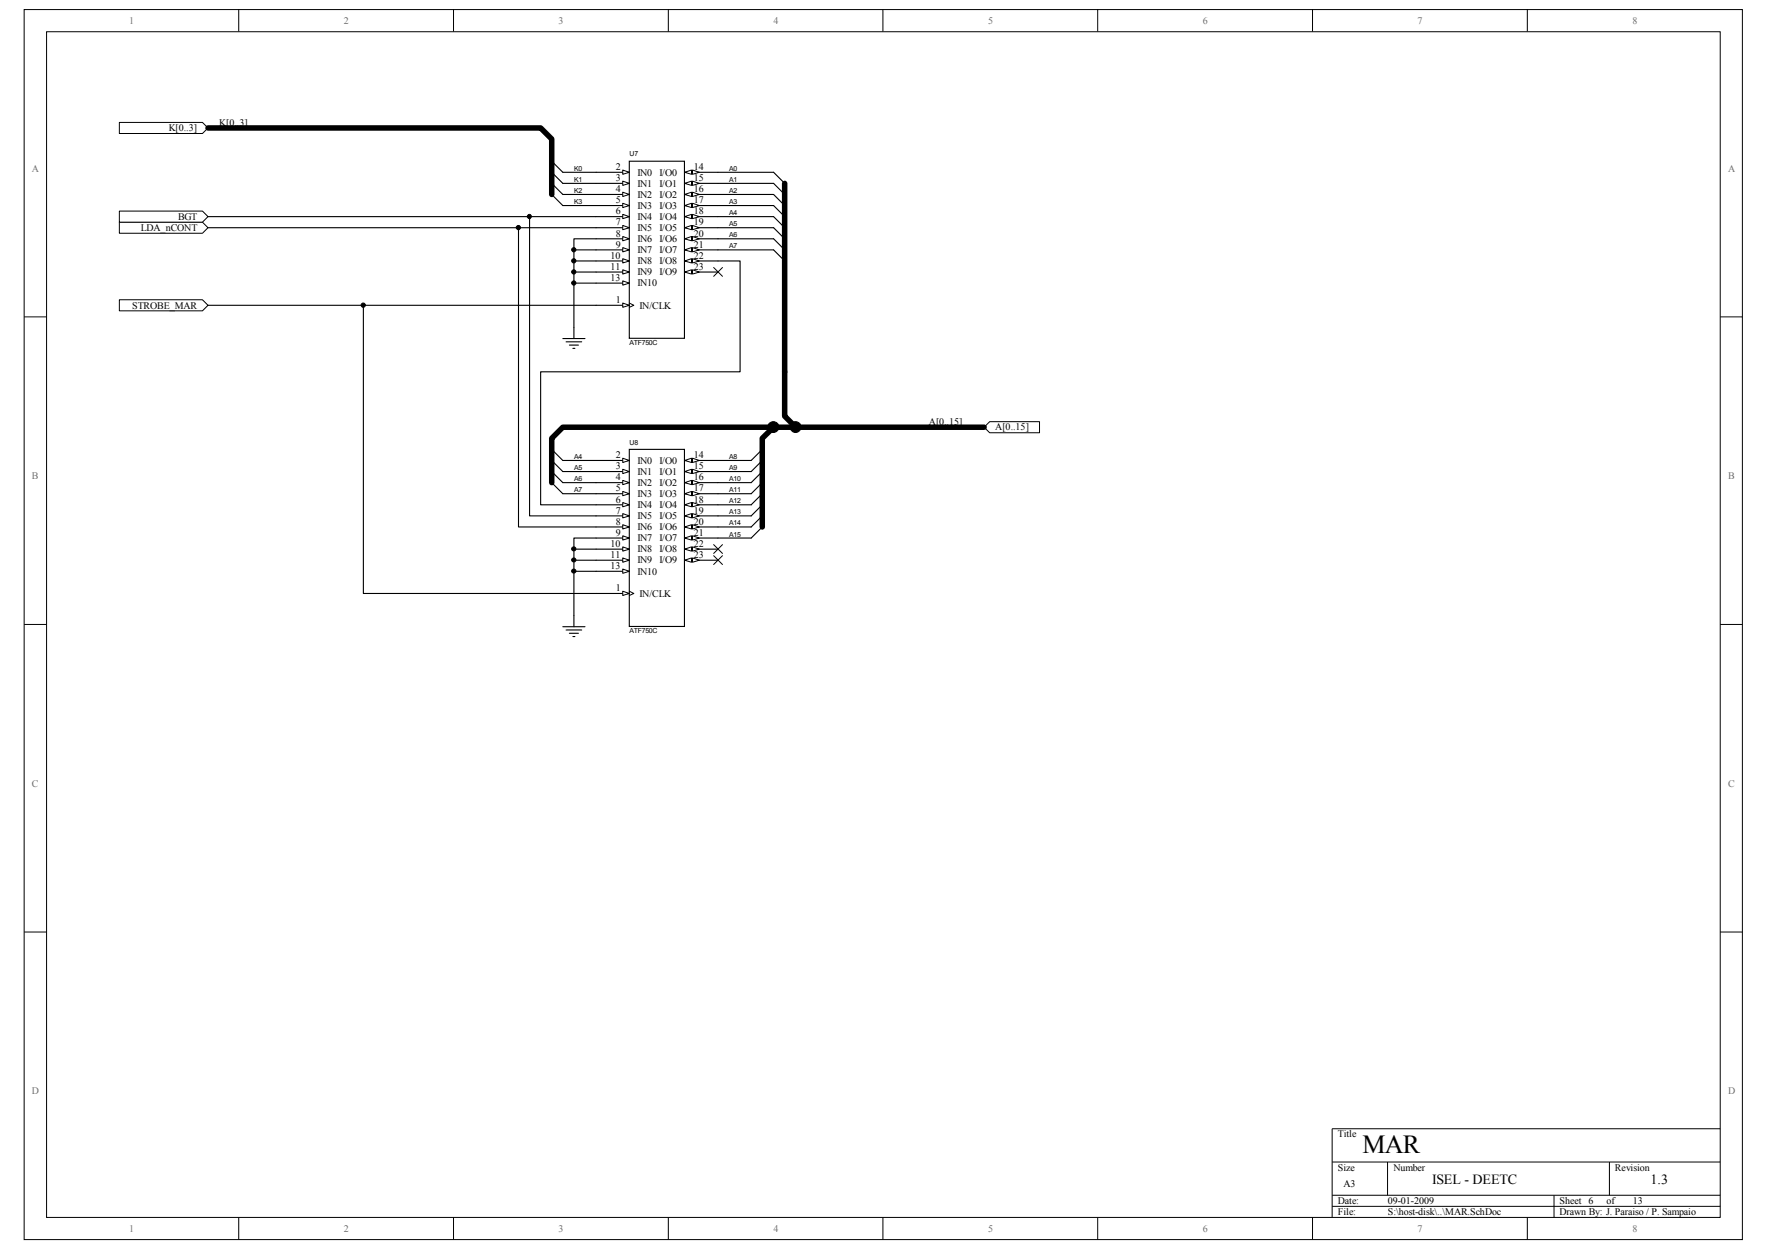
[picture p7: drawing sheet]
<svg xmlns="http://www.w3.org/2000/svg" width="297mm" height="210mm" viewBox="0 0 297 210" stroke-linecap="round" stroke-linejoin="round" font-family="sans-serif">
<path d="M4.1 1.6h288.8v206.7h-288.8z" fill="none" stroke="#000" stroke-width=".17"/>
<path d="M7.9 5.4h281.3v199.2h-281.3z" fill="#fff"/>
<g fill="none" stroke="#000" stroke-width=".17">
<path d="M7.8 5.3h281.4v199.3h-281.4zM40.1 1.6v3.7M76.2 1.6v3.7M112.3 1.6v3.7M148.4 1.6v3.7M184.5 1.6v3.7M220.6 1.6v3.7M256.7 1.6v3.7M4.1 53.3h3.7M289.2 53.3h3.7M4.1 104.9h3.7M289.2 104.9h3.7"/>
<path d="M4.1 156.6h3.7M289.2 156.6h3.7M223.9 195.3h65.3M233.3 195.3v5.6M270.5 195.3v5.6M289.2 189.7h-65.3v14.9M40.1 204.6v3.7M76.2 204.6v3.7M112.3 204.6v3.7M148.4 204.6v3.7M184.5 204.6v3.7M220.6 204.6v3.7"/>
<path d="M223.9 200.9h65.3M223.9 202.7h65.3M256.7 204.6v3.7M261.2 200.9v3.7"/>
</g>
<g fill="none" stroke="#000" stroke-width=".19">
<path d="M94.6 29h5.6M94.6 30.8h5.6M94.6 32.7h5.6M94.6 34.5h5.6M120.7 29h9.3M120.7 30.8h9.3M120.7 32.7h9.3M120.7 34.5h9.3M120.7 36.4h9.3M120.7 38.3h9.3M96.5 42h3.7M96.5 45.7h3.7"/>
<path d="M96.5 47.6v7.4M96.5 43.9h3.7M120.7 40.1h9.3M120.7 42h9.3M94.6 77.4h5.6M94.6 79.2h5.6M120.7 77.4h5.6M120.7 79.2h5.6M94.6 81.1h5.6M94.6 83h5.6M96.5 92.3h3.7M96.5 94.1h3.7"/>
<path d="M96.5 96h3.7M120.7 81.1h5.6M120.7 83h5.6M120.7 84.8h5.6M120.7 86.7h5.6M120.7 88.6h5.6M120.7 90.4h5.6"/>
</g>
<path d="M105.8 75.5h9.3v29.8h-9.3z" fill-rule="evenodd" fill="#fff"/>
<path d="M105.8 75.5h9.3v29.8h-9.3zM100.2 99.7h5.6" fill="none" stroke="#000" stroke-width=".19"/>
<path d="M105.8 99.4l.7 .3-.7 .4" fill="none" stroke="#000" stroke-width=".17"/>
<path d="M104.7 99.4l1.1 .3-1.1 .4z" fill="#fff"/>
<path d="M104.7 99.4l1.1 .3-1.1 .4z" fill="none" stroke="#000" stroke-width=".17"/>
<path d="M100.2 77.4h5.6" fill="none" stroke="#000" stroke-width=".19"/>
<path d="M104.7 77l1.1 .4-1.1 .3z" fill="#fff"/>
<path d="M104.7 77l1.1 .4-1.1 .3z" fill="none" stroke="#000" stroke-width=".17"/>
<path d="M100.2 79.2h5.6" fill="none" stroke="#000" stroke-width=".19"/>
<path d="M104.7 78.9l1.1 .3-1.1 .4z" fill="#fff"/>
<path d="M104.7 78.9l1.1 .3-1.1 .4z" fill="none" stroke="#000" stroke-width=".17"/>
<path d="M100.2 81.1h5.6" fill="none" stroke="#000" stroke-width=".19"/>
<path d="M104.7 80.7l1.1 .4-1.1 .3z" fill="#fff"/>
<path d="M104.7 80.7l1.1 .4-1.1 .3z" fill="none" stroke="#000" stroke-width=".17"/>
<path d="M100.2 83h5.6" fill="none" stroke="#000" stroke-width=".19"/>
<path d="M104.7 82.6l1.1 .4-1.1 .3z" fill="#fff"/>
<path d="M104.7 82.6l1.1 .4-1.1 .3z" fill="none" stroke="#000" stroke-width=".17"/>
<path d="M100.2 84.8h5.6" fill="none" stroke="#000" stroke-width=".19"/>
<path d="M104.7 84.5l1.1 .3-1.1 .4z" fill="#fff"/>
<path d="M104.7 84.5l1.1 .3-1.1 .4z" fill="none" stroke="#000" stroke-width=".17"/>
<path d="M100.2 86.7h5.6" fill="none" stroke="#000" stroke-width=".19"/>
<path d="M104.7 86.3l1.1 .4-1.1 .3z" fill="#fff"/>
<path d="M104.7 86.3l1.1 .4-1.1 .3z" fill="none" stroke="#000" stroke-width=".17"/>
<path d="M100.2 88.6h5.6" fill="none" stroke="#000" stroke-width=".19"/>
<path d="M104.7 88.2l1.1 .4-1.1 .3z" fill="#fff"/>
<path d="M104.7 88.2l1.1 .4-1.1 .3z" fill="none" stroke="#000" stroke-width=".17"/>
<path d="M100.2 90.4h5.6" fill="none" stroke="#000" stroke-width=".19"/>
<path d="M104.7 90l1.1 .4-1.1 .4z" fill="#fff"/>
<path d="M104.7 90l1.1 .4-1.1 .4z" fill="none" stroke="#000" stroke-width=".17"/>
<path d="M100.2 92.3h5.6" fill="none" stroke="#000" stroke-width=".19"/>
<path d="M104.7 91.9l1.1 .4-1.1 .3z" fill="#fff"/>
<path d="M104.7 91.9l1.1 .4-1.1 .3z" fill="none" stroke="#000" stroke-width=".17"/>
<path d="M100.2 94.1h5.6" fill="none" stroke="#000" stroke-width=".19"/>
<path d="M104.7 93.8l1.1 .3-1.1 .4z" fill="#fff"/>
<path d="M104.7 93.8l1.1 .3-1.1 .4z" fill="none" stroke="#000" stroke-width=".17"/>
<path d="M100.2 96h5.6" fill="none" stroke="#000" stroke-width=".19"/>
<path d="M104.7 95.6l1.1 .4-1.1 .4z" fill="#fff"/>
<path d="M104.7 95.6l1.1 .4-1.1 .4z" fill="none" stroke="#000" stroke-width=".17"/>
<path d="M115.1 77.4h5.6" fill="none" stroke="#000" stroke-width=".19"/>
<path d="M115.1 77.4l1.1-.4v.7z" fill="#fff"/>
<path d="M115.1 77.4l1.1-.4v.7z" fill="none" stroke="#000" stroke-width=".17"/>
<path d="M116.4 77l1.2 .4-1.2 .3z" fill="#fff"/>
<path d="M116.4 77l1.2 .4-1.2 .3z" fill="none" stroke="#000" stroke-width=".17"/>
<path d="M115.1 79.2h5.6" fill="none" stroke="#000" stroke-width=".19"/>
<path d="M115.1 79.2l1.1-.3v.7z" fill="#fff"/>
<path d="M115.1 79.2l1.1-.3v.7z" fill="none" stroke="#000" stroke-width=".17"/>
<path d="M116.4 78.9l1.2 .3-1.2 .4z" fill="#fff"/>
<path d="M116.4 78.9l1.2 .3-1.2 .4z" fill="none" stroke="#000" stroke-width=".17"/>
<path d="M115.1 81.1h5.6" fill="none" stroke="#000" stroke-width=".19"/>
<path d="M115.1 81.1l1.1-.4v.7z" fill="#fff"/>
<path d="M115.1 81.1l1.1-.4v.7z" fill="none" stroke="#000" stroke-width=".17"/>
<path d="M116.4 80.7l1.2 .4-1.2 .3z" fill="#fff"/>
<path d="M116.4 80.7l1.2 .4-1.2 .3z" fill="none" stroke="#000" stroke-width=".17"/>
<path d="M115.1 83h5.6" fill="none" stroke="#000" stroke-width=".19"/>
<path d="M115.1 83l1.1-.4v.7z" fill="#fff"/>
<path d="M115.1 83l1.1-.4v.7z" fill="none" stroke="#000" stroke-width=".17"/>
<path d="M116.4 82.6l1.2 .4-1.2 .3z" fill="#fff"/>
<path d="M116.4 82.6l1.2 .4-1.2 .3z" fill="none" stroke="#000" stroke-width=".17"/>
<path d="M115.1 84.8h5.6" fill="none" stroke="#000" stroke-width=".19"/>
<path d="M115.1 84.8l1.1-.3v.7z" fill="#fff"/>
<path d="M115.1 84.8l1.1-.3v.7z" fill="none" stroke="#000" stroke-width=".17"/>
<path d="M116.4 84.5l1.2 .3-1.2 .4z" fill="#fff"/>
<path d="M116.4 84.5l1.2 .3-1.2 .4z" fill="none" stroke="#000" stroke-width=".17"/>
<path d="M115.1 86.7h5.6" fill="none" stroke="#000" stroke-width=".19"/>
<path d="M115.1 86.7l1.1-.4v.7z" fill="#fff"/>
<path d="M115.1 86.7l1.1-.4v.7z" fill="none" stroke="#000" stroke-width=".17"/>
<path d="M116.4 86.3l1.2 .4-1.2 .3z" fill="#fff"/>
<path d="M116.4 86.3l1.2 .4-1.2 .3z" fill="none" stroke="#000" stroke-width=".17"/>
<path d="M115.1 88.6h5.6" fill="none" stroke="#000" stroke-width=".19"/>
<path d="M115.1 88.6l1.1-.4v.7z" fill="#fff"/>
<path d="M115.1 88.6l1.1-.4v.7z" fill="none" stroke="#000" stroke-width=".17"/>
<path d="M116.4 88.2l1.2 .4-1.2 .3z" fill="#fff"/>
<path d="M116.4 88.2l1.2 .4-1.2 .3z" fill="none" stroke="#000" stroke-width=".17"/>
<path d="M115.1 90.4h5.6" fill="none" stroke="#000" stroke-width=".19"/>
<path d="M115.1 90.4l1.1-.4v.8z" fill="#fff"/>
<path d="M115.1 90.4l1.1-.4v.8z" fill="none" stroke="#000" stroke-width=".17"/>
<path d="M116.4 90l1.2 .4-1.2 .4z" fill="#fff"/>
<path d="M116.4 90l1.2 .4-1.2 .4z" fill="none" stroke="#000" stroke-width=".17"/>
<path d="M115.1 92.3h5.6" fill="none" stroke="#000" stroke-width=".19"/>
<path d="M115.1 92.3l1.1-.4v.7z" fill="#fff"/>
<path d="M115.1 92.3l1.1-.4v.7z" fill="none" stroke="#000" stroke-width=".17"/>
<path d="M116.4 91.9l1.2 .4-1.2 .3z" fill="#fff"/>
<path d="M116.4 91.9l1.2 .4-1.2 .3z" fill="none" stroke="#000" stroke-width=".17"/>
<path d="M115.1 94.1h5.6" fill="none" stroke="#000" stroke-width=".19"/>
<path d="M115.1 94.1l1.1-.3v.7z" fill="#fff"/>
<path d="M115.1 94.1l1.1-.3v.7z" fill="none" stroke="#000" stroke-width=".17"/>
<path d="M116.4 93.8l1.2 .3-1.2 .4z" fill="#fff"/>
<path d="M116.4 93.8l1.2 .3-1.2 .4z" fill="none" stroke="#000" stroke-width=".17"/>
<path d="M105.8 27.1h9.3v29.8h-9.3z" fill-rule="evenodd" fill="#fff"/>
<path d="M105.8 27.1h9.3v29.8h-9.3zM100.2 51.3h5.6" fill="none" stroke="#000" stroke-width=".19"/>
<path d="M105.8 50.9l.7 .4-.7 .3" fill="none" stroke="#000" stroke-width=".17"/>
<path d="M104.7 50.9l1.1 .4-1.1 .3z" fill="#fff"/>
<path d="M104.7 50.9l1.1 .4-1.1 .3z" fill="none" stroke="#000" stroke-width=".17"/>
<path d="M100.2 29h5.6" fill="none" stroke="#000" stroke-width=".19"/>
<path d="M104.7 28.6l1.1 .4-1.1 .3z" fill="#fff"/>
<path d="M104.7 28.6l1.1 .4-1.1 .3z" fill="none" stroke="#000" stroke-width=".17"/>
<path d="M100.2 30.8h5.6" fill="none" stroke="#000" stroke-width=".19"/>
<path d="M104.7 30.4l1.1 .4-1.1 .4z" fill="#fff"/>
<path d="M104.7 30.4l1.1 .4-1.1 .4z" fill="none" stroke="#000" stroke-width=".17"/>
<path d="M100.2 32.7h5.6" fill="none" stroke="#000" stroke-width=".19"/>
<path d="M104.7 32.3l1.1 .4-1.1 .3z" fill="#fff"/>
<path d="M104.7 32.3l1.1 .4-1.1 .3z" fill="none" stroke="#000" stroke-width=".17"/>
<path d="M100.2 34.5h5.6" fill="none" stroke="#000" stroke-width=".19"/>
<path d="M104.7 34.2l1.1 .3-1.1 .4z" fill="#fff"/>
<path d="M104.7 34.2l1.1 .3-1.1 .4z" fill="none" stroke="#000" stroke-width=".17"/>
<path d="M100.2 36.4h5.6" fill="none" stroke="#000" stroke-width=".19"/>
<path d="M104.7 36l1.1 .4-1.1 .3z" fill="#fff"/>
<path d="M104.7 36l1.1 .4-1.1 .3z" fill="none" stroke="#000" stroke-width=".17"/>
<path d="M100.2 38.3h5.6" fill="none" stroke="#000" stroke-width=".19"/>
<path d="M104.7 37.9l1.1 .4-1.1 .3z" fill="#fff"/>
<path d="M104.7 37.9l1.1 .4-1.1 .3z" fill="none" stroke="#000" stroke-width=".17"/>
<path d="M100.2 40.1h5.6" fill="none" stroke="#000" stroke-width=".19"/>
<path d="M104.7 39.8l1.1 .3-1.1 .4z" fill="#fff"/>
<path d="M104.7 39.8l1.1 .3-1.1 .4z" fill="none" stroke="#000" stroke-width=".17"/>
<path d="M100.2 42h5.6" fill="none" stroke="#000" stroke-width=".19"/>
<path d="M104.7 41.6l1.1 .4-1.1 .3z" fill="#fff"/>
<path d="M104.7 41.6l1.1 .4-1.1 .3z" fill="none" stroke="#000" stroke-width=".17"/>
<path d="M100.2 43.9h5.6" fill="none" stroke="#000" stroke-width=".19"/>
<path d="M104.7 43.5l1.1 .4-1.1 .3z" fill="#fff"/>
<path d="M104.7 43.5l1.1 .4-1.1 .3z" fill="none" stroke="#000" stroke-width=".17"/>
<path d="M100.2 45.7h5.6" fill="none" stroke="#000" stroke-width=".19"/>
<path d="M104.7 45.3l1.1 .4-1.1 .4z" fill="#fff"/>
<path d="M104.7 45.3l1.1 .4-1.1 .4z" fill="none" stroke="#000" stroke-width=".17"/>
<path d="M100.2 47.6h5.6" fill="none" stroke="#000" stroke-width=".19"/>
<path d="M104.7 47.2l1.1 .4-1.1 .3z" fill="#fff"/>
<path d="M104.7 47.2l1.1 .4-1.1 .3z" fill="none" stroke="#000" stroke-width=".17"/>
<path d="M115.1 29h5.6" fill="none" stroke="#000" stroke-width=".19"/>
<path d="M115.1 29l1.1-.4v.7z" fill="#fff"/>
<path d="M115.1 29l1.1-.4v.7z" fill="none" stroke="#000" stroke-width=".17"/>
<path d="M116.4 28.6l1.2 .4-1.2 .3z" fill="#fff"/>
<path d="M116.4 28.6l1.2 .4-1.2 .3z" fill="none" stroke="#000" stroke-width=".17"/>
<path d="M115.1 30.8h5.6" fill="none" stroke="#000" stroke-width=".19"/>
<path d="M115.1 30.8l1.1-.4v.8z" fill="#fff"/>
<path d="M115.1 30.8l1.1-.4v.8z" fill="none" stroke="#000" stroke-width=".17"/>
<path d="M116.4 30.4l1.2 .4-1.2 .4z" fill="#fff"/>
<path d="M116.4 30.4l1.2 .4-1.2 .4z" fill="none" stroke="#000" stroke-width=".17"/>
<path d="M115.1 32.7h5.6" fill="none" stroke="#000" stroke-width=".19"/>
<path d="M115.1 32.7l1.1-.4v.7z" fill="#fff"/>
<path d="M115.1 32.7l1.1-.4v.7z" fill="none" stroke="#000" stroke-width=".17"/>
<path d="M116.4 32.3l1.2 .4-1.2 .3z" fill="#fff"/>
<path d="M116.4 32.3l1.2 .4-1.2 .3z" fill="none" stroke="#000" stroke-width=".17"/>
<path d="M115.1 34.5h5.6" fill="none" stroke="#000" stroke-width=".19"/>
<path d="M115.1 34.5l1.1-.3v.7z" fill="#fff"/>
<path d="M115.1 34.5l1.1-.3v.7z" fill="none" stroke="#000" stroke-width=".17"/>
<path d="M116.4 34.2l1.2 .3-1.2 .4z" fill="#fff"/>
<path d="M116.4 34.2l1.2 .3-1.2 .4z" fill="none" stroke="#000" stroke-width=".17"/>
<path d="M115.1 36.4h5.6" fill="none" stroke="#000" stroke-width=".19"/>
<path d="M115.1 36.4l1.1-.4v.7z" fill="#fff"/>
<path d="M115.1 36.4l1.1-.4v.7z" fill="none" stroke="#000" stroke-width=".17"/>
<path d="M116.4 36l1.2 .4-1.2 .3z" fill="#fff"/>
<path d="M116.4 36l1.2 .4-1.2 .3z" fill="none" stroke="#000" stroke-width=".17"/>
<path d="M115.1 38.3h5.6" fill="none" stroke="#000" stroke-width=".19"/>
<path d="M115.1 38.3l1.1-.4v.7z" fill="#fff"/>
<path d="M115.1 38.3l1.1-.4v.7z" fill="none" stroke="#000" stroke-width=".17"/>
<path d="M116.4 37.9l1.2 .4-1.2 .3z" fill="#fff"/>
<path d="M116.4 37.9l1.2 .4-1.2 .3z" fill="none" stroke="#000" stroke-width=".17"/>
<path d="M115.1 40.1h5.6" fill="none" stroke="#000" stroke-width=".19"/>
<path d="M115.1 40.1l1.1-.3v.7z" fill="#fff"/>
<path d="M115.1 40.1l1.1-.3v.7z" fill="none" stroke="#000" stroke-width=".17"/>
<path d="M116.4 39.8l1.2 .3-1.2 .4z" fill="#fff"/>
<path d="M116.4 39.8l1.2 .3-1.2 .4z" fill="none" stroke="#000" stroke-width=".17"/>
<path d="M115.1 42h5.6" fill="none" stroke="#000" stroke-width=".19"/>
<path d="M115.1 42l1.1-.4v.7z" fill="#fff"/>
<path d="M115.1 42l1.1-.4v.7z" fill="none" stroke="#000" stroke-width=".17"/>
<path d="M116.4 41.6l1.2 .4-1.2 .3z" fill="#fff"/>
<path d="M116.4 41.6l1.2 .4-1.2 .3z" fill="none" stroke="#000" stroke-width=".17"/>
<path d="M115.1 43.9h5.6" fill="none" stroke="#000" stroke-width=".19"/>
<path d="M115.1 43.9l1.1-.4v.7z" fill="#fff"/>
<path d="M115.1 43.9l1.1-.4v.7z" fill="none" stroke="#000" stroke-width=".17"/>
<path d="M116.4 43.5l1.2 .4-1.2 .3z" fill="#fff"/>
<path d="M116.4 43.5l1.2 .4-1.2 .3z" fill="none" stroke="#000" stroke-width=".17"/>
<path d="M115.1 45.7h5.6" fill="none" stroke="#000" stroke-width=".19"/>
<path d="M115.1 45.7l1.1-.4v.8z" fill="#fff"/>
<path d="M115.1 45.7l1.1-.4v.8z" fill="none" stroke="#000" stroke-width=".17"/>
<path d="M116.4 45.3l1.2 .4-1.2 .4z" fill="#fff"/>
<path d="M116.4 45.3l1.2 .4-1.2 .4z" fill="none" stroke="#000" stroke-width=".17"/>
<path d="M20.1 37.3h13.9l1 1-1 .9h-13.9z" fill-rule="evenodd" fill="#fff"/>
<path d="M20.1 37.3h13.9l1 1-1 .9h-13.9z" fill="none" stroke="#000" stroke-width=".17"/>
<path d="M20.1 20.6h13.9l1 .9-1 .9h-13.9z" fill-rule="evenodd" fill="#fff"/>
<path d="M20.1 20.6h13.9l1 .9-1 .9h-13.9z" fill="none" stroke="#000" stroke-width=".17"/>
<path d="M20.1 35.5h13.9l1 .9-1 .9h-13.9z" fill-rule="evenodd" fill="#fff"/>
<path d="M20.1 35.5h13.9l1 .9-1 .9h-13.9z" fill="none" stroke="#000" stroke-width=".17"/>
<path d="M20.1 50.4h13.9l1 .9-1 .9h-13.9z" fill-rule="evenodd" fill="#fff"/>
<path d="M20.1 50.4h13.9l1 .9-1 .9h-13.9z" fill="none" stroke="#000" stroke-width=".17"/>
<path d="M165.4 71.8l1-.9h8.3v1.8h-8.3z" fill-rule="evenodd" fill="#fff"/>
<g fill="none" stroke="#000" stroke-width=".17">
<path d="M120 45l1.5 1.4M121.5 45l-1.5 1.4M165.4 71.8l1-.9h8.3v1.8h-8.3zM120 91.5l1.5 1.5M120 93.4l1.5 1.5M121.5 91.5l-1.5 1.5M121.5 93.4l-1.5 1.5"/>
<circle cx="87.1" cy="38.2" r=".36"/>
<circle cx="89" cy="36.4" r=".35"/>
<circle cx="61.1" cy="51.3" r=".36"/>
<circle cx="96.5" cy="42" r=".36"/>
<circle cx="96.5" cy="43.8" r=".36"/>
<circle cx="96.5" cy="47.6" r=".36"/>
<circle cx="96.5" cy="45.7" r=".36"/>
<circle cx="130" cy="71.8" r=".92"/>
<circle cx="133.7" cy="71.8" r=".91"/>
<circle cx="96.5" cy="96" r=".35"/>
<circle cx="96.5" cy="94.1" r=".35"/>
<circle cx="96.5" cy="92.2" r=".35"/>
</g>
<g fill="none" stroke="#000" stroke-width=".19">
<path d="M35 38.3h65.2M35 36.4h65.2M87.2 38.3v50.3h13M89 36.4v50.3h11.2M92.7 27.1l1.9 1.9M92.7 29l1.9 1.8M92.7 30.8l1.9 1.9M92.7 32.7l1.9 1.8M130 30.8l1.9 1.9M130 32.7l1.9 1.8M130 34.5l1.9 1.9M130 36.4l1.9 1.9"/>
<path d="M130 38.3l1.9 1.8M130 29l1.9 1.8M35 51.3h65.2M61.1 51.3v48.4h39.1M94.6 56.9h3.7M95.2 57.4h2.6M95.7 58h1.5M96.3 58.5h.3M96.5 55v1.9M100.2 40.1h-3.7v7.5h3.7M120.7 43.9h3.7v18.6h-33.5v22.3h9.3M130 42l1.9 1.9"/>
<path d="M130 40.1l1.9 1.9M92.7 75.5l1.9 1.9M92.7 77.4l1.9 1.8M92.7 79.2l1.9 1.9M128.1 79.2l-1.8 1.9M128.1 77.4l-1.8 1.8M128.1 75.5l-1.8 1.9M92.7 81.1l1.9 1.9M100.2 90.4h-3.7v14.9M128.1 88.6l-1.8 1.8M128.1 86.7l-1.8 1.9M128.1 84.8l-1.8 1.9"/>
<path d="M128.1 83l-1.8 1.8M128.1 81.1l-1.8 1.9M94.6 105.3h3.7M95.2 105.9h2.6M95.7 106.4h1.5M96.3 107h.3"/>
</g>
<path d="M35 21.5h55.9l1.8 1.9v9.3M131.9 30.8v39.1l1.9 1.9M130 71.8l-1.9 1.9v14.9M165.4 71.8h-70.8l-1.9 1.9v7.4" fill="none" stroke="#000" stroke-width=".93"/>
<g fill="#000">
<circle cx="87.1" cy="38.2" r=".36"/>
<circle cx="89" cy="36.4" r=".35"/>
<circle cx="61.1" cy="51.3" r=".36"/>
<circle cx="96.5" cy="42" r=".36"/>
<circle cx="96.5" cy="43.8" r=".36"/>
<circle cx="96.5" cy="47.6" r=".36"/>
<circle cx="96.5" cy="45.7" r=".36"/>
<circle cx="130" cy="71.8" r=".92"/>
<circle cx="133.7" cy="71.8" r=".91"/>
<circle cx="96.5" cy="96" r=".35"/>
<circle cx="96.5" cy="94.1" r=".35"/>
<circle cx="96.5" cy="92.2" r=".35"/>
</g>
<text font-size="4.4" x="229" y="193.7">MAR</text>
<g font-size="2.4">
<text x="240.7" y="199">ISEL - DEETC</text>
<text x="277.4" y="199">1.3</text>
</g>
<g font-size="1.7" fill="#706f64">
<text x="21.7" y="4">1</text>
<text x="57.8" y="4">2</text>
<text x="93.9" y="4">3</text>
<text x="130" y="4">4</text>
<text x="166.1" y="4">5</text>
<text x="202.2" y="4">6</text>
<text x="238.3" y="4">7</text>
<text x="274.4" y="4">8</text>
<text x="5.3" y="28.9">A</text>
<text x="290.5" y="28.9">A</text>
<text x="5.4" y="80.6">B</text>
<text x="290.5" y="80.6">B</text>
<text x="5.4" y="132.2">C</text>
<text x="290.5" y="132.2">C</text>
<text x="5.3" y="183.9">D</text>
<text x="290.5" y="183.9">D</text>
<text x="21.7" y="207">1</text>
<text x="57.8" y="207">2</text>
<text x="93.9" y="207">3</text>
<text x="130" y="207">4</text>
<text x="166.1" y="207">5</text>
<text x="202.2" y="207">6</text>
<text x="238.3" y="207">7</text>
<text x="274.4" y="207">8</text>
</g>
<g font-size="1.7">
<text x="28.4" y="22.1">K[0..3]</text>
<text x="36.9" y="21.1">K[0..3]</text>
<text x="103.5" y="28.6">2</text>
<text x="107.1" y="29.5">IN0</text>
<text x="110.9" y="29.5">I/O0</text>
<text x="116.6" y="28.6">14</text>
<text x="103.5" y="30.4">3</text>
<text x="103.5" y="32.3">4</text>
<text x="103.5" y="34.2">5</text>
<text x="107.1" y="31.4">IN1</text>
<text x="107.1" y="33.2">IN2</text>
<text x="107.1" y="35.1">IN3</text>
<text x="110.9" y="31.4">I/O1</text>
<text x="110.9" y="33.2">I/O2</text>
<text x="110.9" y="35.1">I/O3</text>
<text x="116.6" y="30.4">15</text>
<text x="116.6" y="32.3">16</text>
<text x="116.6" y="34.2">17</text>
<text x="23.7" y="38.8">LDA_nCONT</text>
<text x="29.9" y="37">BGT</text>
<text x="103.5" y="36">6</text>
<text x="103.5" y="37.9">7</text>
<text x="103.5" y="39.8">8</text>
<text x="103.5" y="41.6">9</text>
<text x="107.1" y="37">IN4</text>
<text x="107.1" y="38.8">IN5</text>
<text x="107.1" y="40.7">IN6</text>
<text x="110.9" y="37">I/O4</text>
<text x="110.9" y="38.8">I/O5</text>
<text x="110.9" y="40.7">I/O6</text>
<text x="116.6" y="36">18</text>
<text x="116.6" y="37.9">19</text>
<text x="116.6" y="39.8">20</text>
<text x="116.6" y="41.6">21</text>
<text x="102.6" y="43.5">10</text>
<text x="102.6" y="45.3">11</text>
<text x="102.6" y="47.2">13</text>
<text x="107.1" y="42.5">IN7</text>
<text x="107.1" y="44.4">IN8</text>
<text x="107.1" y="46.3">IN9</text>
<text x="110.9" y="42.5">I/O7</text>
<text x="110.9" y="44.4">I/O8</text>
<text x="110.9" y="46.3">I/O9</text>
<text x="116.6" y="43.5">22</text>
<text x="116.6" y="45.3">23</text>
<text x="22.2" y="51.9">STROBE_MAR</text>
<text x="103.5" y="50.9">1</text>
<text x="107.1" y="48.1">IN10</text>
<text x="107.5" y="51.9">IN/CLK</text>
<text x="156.1" y="71.4">A[0..15]</text>
<text x="103.5" y="77">2</text>
<text x="107.1" y="77.9">IN0</text>
<text x="110.9" y="77.9">I/O0</text>
<text x="116.6" y="77">14</text>
<text x="167.3" y="72.3">A[0..15]</text>
<text x="103.5" y="78.9">3</text>
<text x="103.5" y="80.7">4</text>
<text x="103.5" y="82.6">5</text>
<text x="107.1" y="79.8">IN1</text>
<text x="107.1" y="81.7">IN2</text>
<text x="107.1" y="83.5">IN3</text>
<text x="110.9" y="79.8">I/O1</text>
<text x="110.9" y="81.7">I/O2</text>
<text x="110.9" y="83.5">I/O3</text>
<text x="116.6" y="78.9">15</text>
<text x="116.6" y="80.7">16</text>
<text x="116.6" y="82.6">17</text>
<text x="103.5" y="84.5">6</text>
<text x="103.5" y="86.3">7</text>
<text x="103.5" y="88.2">8</text>
<text x="107.1" y="85.4">IN4</text>
<text x="107.1" y="87.2">IN5</text>
<text x="107.1" y="89.1">IN6</text>
<text x="110.9" y="85.4">I/O4</text>
<text x="110.9" y="87.2">I/O5</text>
<text x="110.9" y="89.1">I/O6</text>
<text x="116.6" y="84.5">18</text>
<text x="116.6" y="86.3">19</text>
<text x="116.6" y="88.2">20</text>
<text x="102.6" y="91.9">10</text>
<text x="102.6" y="93.8">11</text>
<text x="102.6" y="95.6">13</text>
<text x="103.5" y="90">9</text>
<text x="107.1" y="91">IN7</text>
<text x="107.1" y="92.8">IN8</text>
<text x="107.1" y="94.7">IN9</text>
<text x="110.9" y="91">I/O7</text>
<text x="110.9" y="92.8">I/O8</text>
<text x="110.9" y="94.7">I/O9</text>
<text x="116.6" y="90">21</text>
<text x="116.6" y="91.9">22</text>
<text x="116.6" y="93.8">23</text>
<text x="103.5" y="99.4">1</text>
<text x="107.1" y="96.6">IN10</text>
<text x="107.5" y="100.3">IN/CLK</text>
<text x="224.9" y="191.1">Title</text>
<text x="224.9" y="196.7">Size</text>
<text x="234.2" y="196.7">Number</text>
<text x="271.5" y="196.7">Revision</text>
<text x="224.9" y="202.3">Date:</text>
<text x="225.8" y="199.5">A3</text>
<text x="233.3" y="202.3">09-01-2009</text>
<text x="262.2" y="202.3">Sheet</text>
<text x="267" y="202.4">6</text>
<text x="270.1" y="202.3">of</text>
<text x="274.5" y="202.4">13</text>
<text x="224.9" y="204.2">File:</text>
<text x="233.3" y="204.2">S:\host-disk\..\MAR.SchDoc</text>
<text x="262.2" y="204.2">Drawn By: J. Paraiso / P. Sampaio</text>
</g>
<g font-size="1.2">
<text x="96.5" y="28.7">K0</text>
<text x="105.8" y="26.3">U7</text>
<text x="122.6" y="28.7">A0</text>
<text x="96.5" y="30.6">K1</text>
<text x="96.5" y="32.4">K2</text>
<text x="96.5" y="34.3">K3</text>
<text x="122.6" y="30.6">A1</text>
<text x="122.6" y="32.4">A2</text>
<text x="122.6" y="34.3">A3</text>
<text x="122.6" y="36.2">A4</text>
<text x="122.6" y="38">A5</text>
<text x="122.6" y="39.9">A6</text>
<text x="122.6" y="41.7">A7</text>
<text x="105.8" y="58">ATF750C</text>
<text x="96.5" y="77.1">A4</text>
<text x="105.8" y="74.7">U8</text>
<text x="122.6" y="77.1">A8</text>
<text x="96.5" y="79">A5</text>
<text x="96.5" y="80.9">A6</text>
<text x="96.5" y="82.7">A7</text>
<text x="122.6" y="79">A9</text>
<text x="122.6" y="80.9">A10</text>
<text x="122.6" y="82.7">A11</text>
<text x="122.6" y="84.6">A12</text>
<text x="122.6" y="86.4">A13</text>
<text x="122.6" y="88.3">A14</text>
<text x="122.6" y="90.2">A15</text>
<text x="105.8" y="106.4">ATF750C</text>
</g>
</svg>
